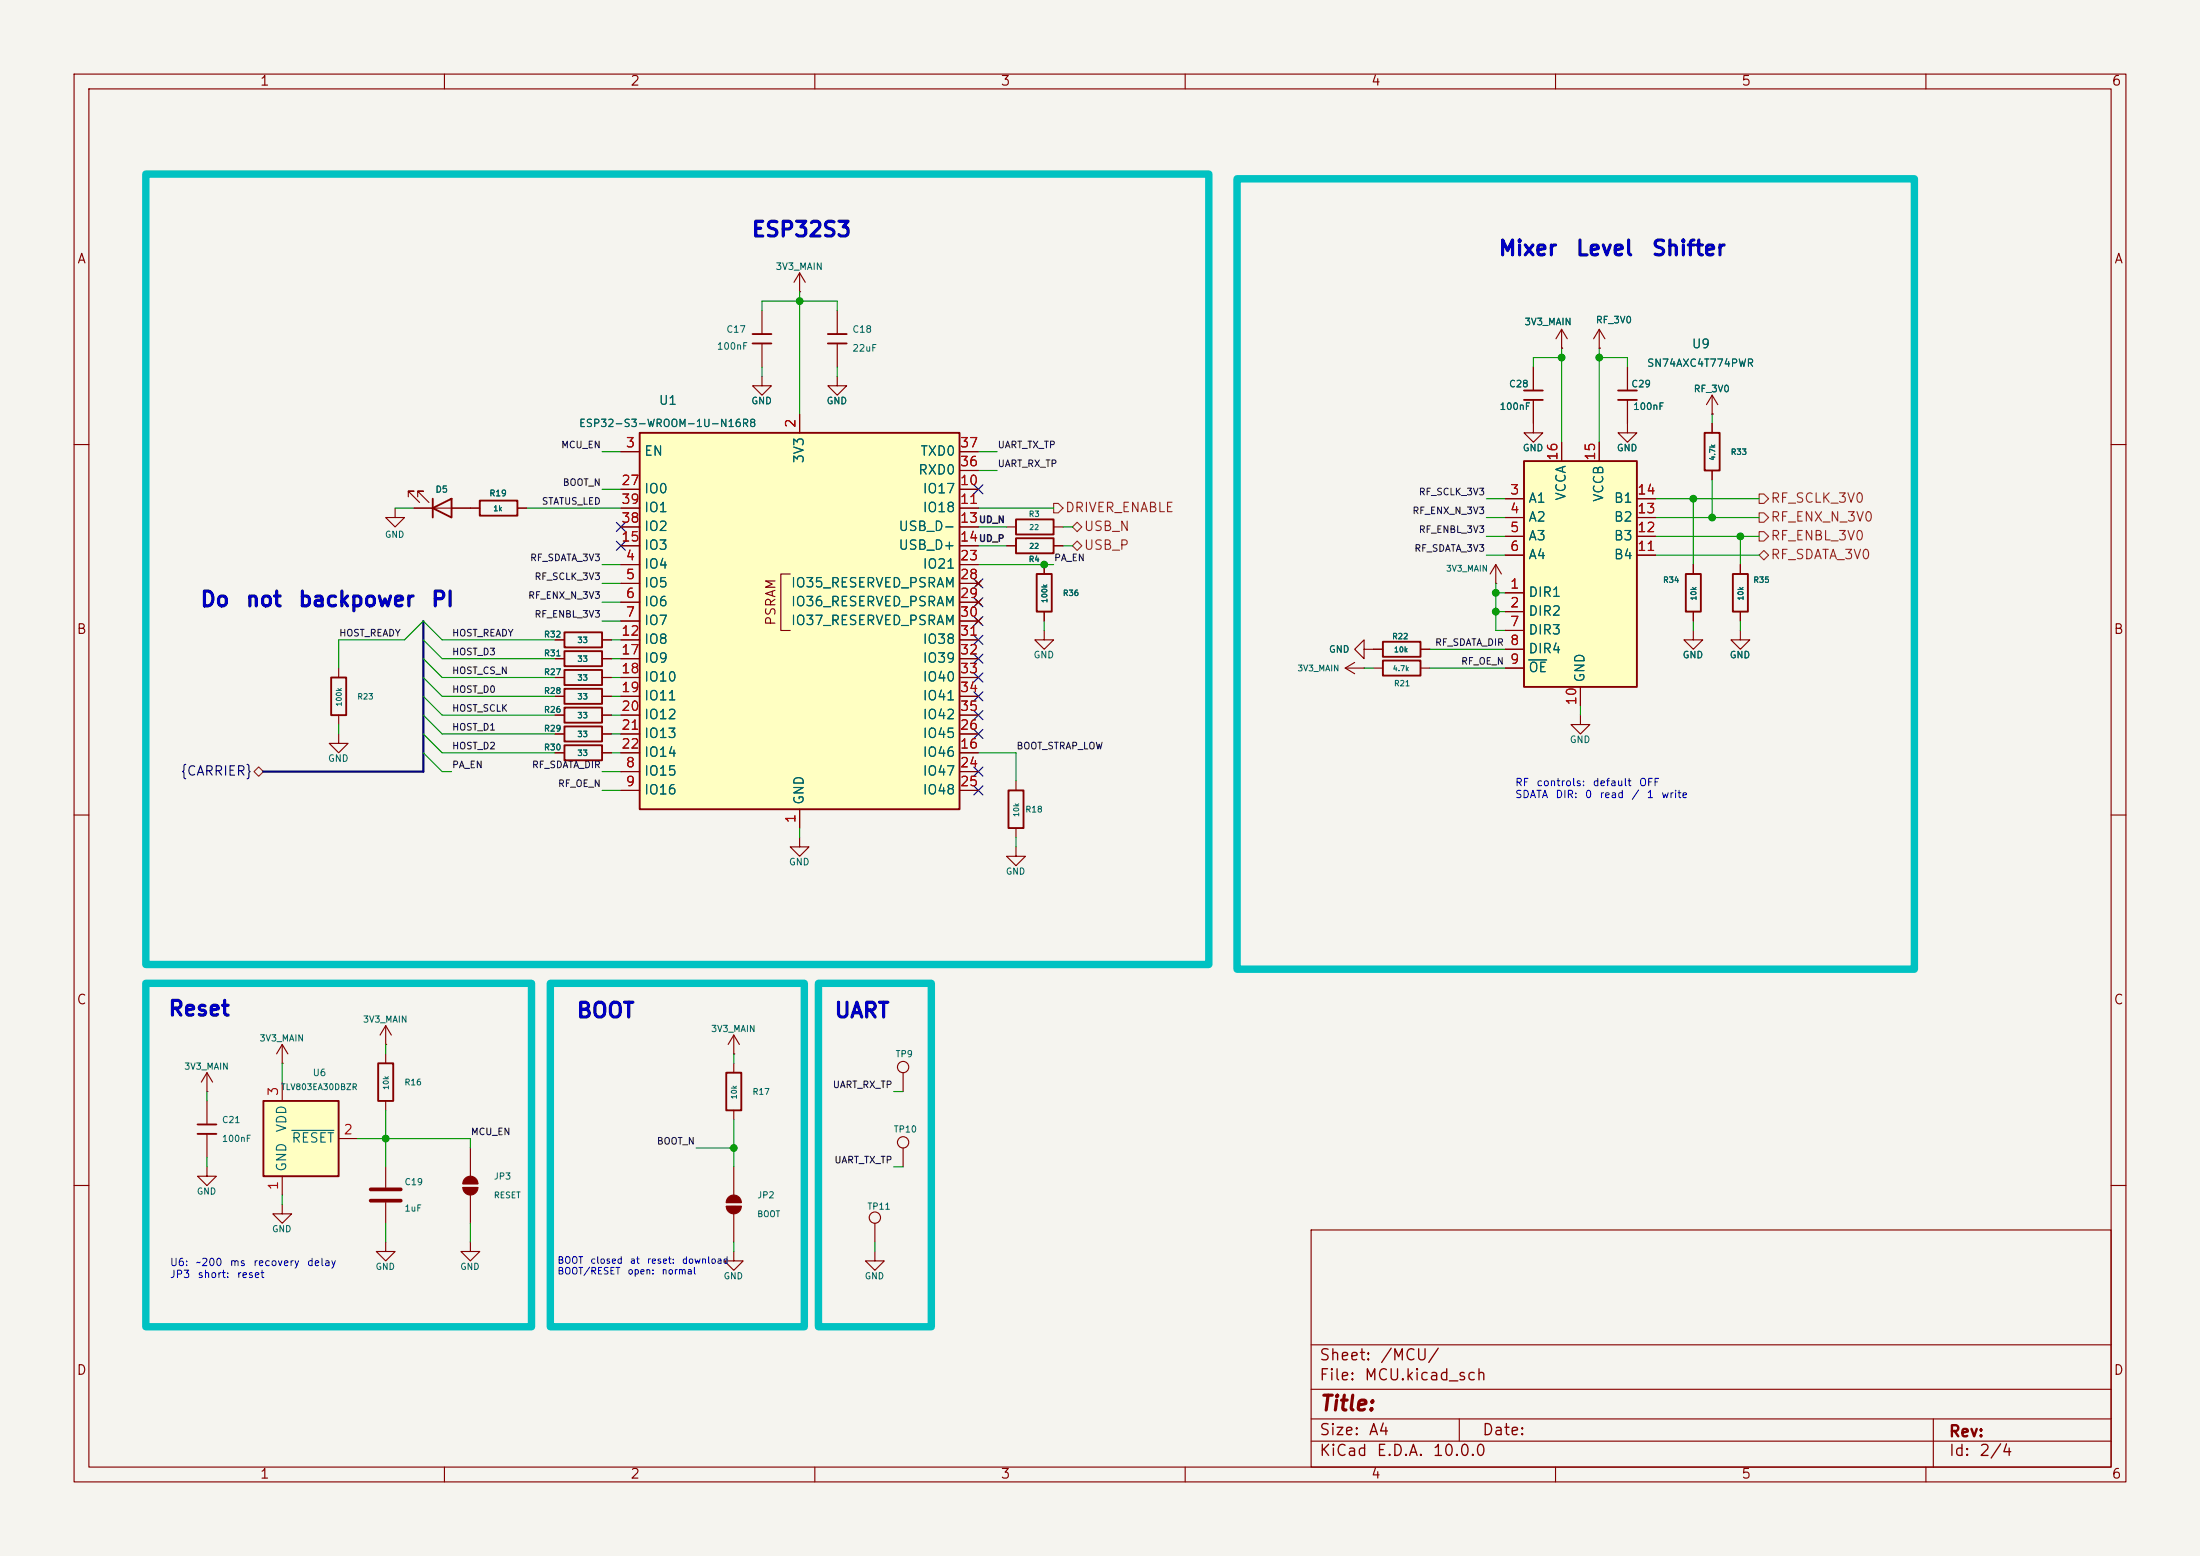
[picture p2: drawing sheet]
<svg xmlns="http://www.w3.org/2000/svg" width="297mm" height="210mm" viewBox="0 0 297 210" stroke-linecap="round" stroke-linejoin="round" font-family="sans-serif">
<path d="M0 0h297v210h-297z" fill="#f5f4ef" stroke="#f5f4ef" stroke-width=".14"/>
<g fill="none" stroke="#840000" stroke-width=".15">
<path d="M10 10h277v190h-277zM12 12h273v186h-273zM60 10v2M110 10v2M160 10v2M210 10v2M260 10v2M107.9 39.4h.1M107.9 36.8l-.7 1.3M107.9 36.8l.8 1.3M107.9 36.8v2.6M219.7 57.2v1.2h1.3l-1.3 1.3-1.3-1.3h1.3"/>
<path d="M231.1 55.9h.1M231.1 53.3l-.7 1.3M231.1 53.3l.8 1.3M231.1 53.3v2.6M10 60h2M135.9 73.7h1.3M141 76.2v1.3M142.2 73.7h1.3M285 60h2M74.9 94h1.3M74.9 96.5h1.3M74.9 99.1h1.3"/>
<path d="M74.9 88.9h1.3M74.9 86.4h1.3M74.9 91.4h1.3M81.3 94h1.2M81.3 96.5h1.2M81.3 99.1h1.2M81.3 88.9h1.2M81.3 86.4h1.2M81.3 91.4h1.2M141 85.1v1.3h1.2l-1.2 1.2-1.3-1.2h1.3M141 82.6v1.2M10 110h2"/>
<path d="M74.9 101.6h1.3M81.3 101.6h1.2M107.9 113v1.3h1.3l-1.3 1.3-1.2-1.3h1.2M137.2 114.3v1.3h1.2l-1.2 1.2-1.3-1.2h1.3M137.2 105.4v1.3M137.2 111.8v1.2M285 110h2M52.1 138.4l-.8 1.3M52.1 138.4l.7 1.3M52.1 138.4v2.6M99.1 139.7l-.8 1.3M99.1 139.7l.7 1.3"/>
<path d="M99.1 139.7v2.5M27.9 147.3h.1M27.9 144.8v2.5M27.9 148.6v3.2M27.9 153v3.2M27.9 144.8l-.7 1.3M27.9 144.8l.8 1.3M38.1 143.5h.1M38.1 141l-.8 1.2M38.1 141l.8 1.2M38.1 141v2.5M52.1 141h.1"/>
<path d="M52.1 142.2v1.3M52.1 148.6v1.3M62.5 159.8h2M63.5 154.9v3.9M99.1 142.2h.1M10 160h2M62.5 160.3h2M63.5 161.3v3.8M118.1 168.9v1.3h1.3l-1.3 1.3-1.3-1.3h1.3M118.1 165.1v2.5M177 166h108v32h-108zM285 160h2"/>
<path d="M60 198v2M110 198v2M160 198v2M177 194.5h108M177 191.5h108M177 187.5h108M177 181.5h108M197 191.5v3M210 198v2M260 198v2M261 191.5v6.5"/>
<circle cx="118.1" cy="164.3" r=".76"/>
</g>
<g fill="none" stroke="#840000" stroke-width=".25">
<path d="M137.2 72.6h5v2.1h-5zM140 77.5h2v5.1h-2zM76.2 93h5.1v2h-5.1zM76.2 95.5h5.1v2h-5.1zM76.2 98h5.1v2.1h-5.1zM76.2 87.9h5.1v2h-5.1zM76.2 85.3h5.1v2.1h-5.1zM76.2 90.4h5.1v2.1h-5.1zM76.2 100.6h5.1v2h-5.1zM136.1 106.7h2.1v5.1h-2.1zM26.7 151.8h2.5M26.7 153h2.5"/>
<path d="M51.1 143.5h2v5.1h-2z"/>
</g>
<g fill="#840000" stroke="#840000" stroke-width=".15">
<path d="M62.8 159.1a1.02 1.02 0 0 1 1.1-.3 1.02 1.02 0 0 1 .6 1h-2l.1-.5z"/>
<path d="M62.5 160.3h2a1.02 1.02 0 0 1-1 1 1.02 1.02 0 0 1-1-1z"/>
</g>
<path d="M35.6 148.6h10.1v10.2h-10.1z" fill="#ffffc2"/>
<g fill="none" stroke="#840000" stroke-width=".25">
<path d="M101.6 45.1h2.5M101.6 46.4h2.5M111.8 45.1h2.5M111.8 46.4h2.5M218.4 52.7h2.6M218.4 54h2.6M230.1 58.4h2.1v5.1h-2.1zM58.4 68.6l2.6-1.3v2.6zM58.4 67.3v2.6M64.8 67.6h5v2h-5zM137.2 70.1h5v2h-5zM227.6 77.5h2v5.1h-2z"/>
<path d="M233.9 77.5h2.1v5.1h-2.1zM44.7 91.4h2v5.1h-2zM35.6 148.6h10.1v10.2h-10.1zM98 144.8h2.1v5.1h-2.1z"/>
</g>
<g fill="none" stroke="#840000" stroke-width=".15">
<path d="M102.9 41.9v3.2M102.9 46.4v3.1M113 50.8v1.3h1.3l-1.3 1.2-1.2-1.2h1.2M113 41.9v3.2M113 46.4v3.1M219.7 49.5v3.2M219.7 54v3.2M231.1 57.2v1.2M53.3 68.6v1.3h1.3l-1.3 1.2-1.2-1.2h1.2M55.1 67.1v-.8h.8h-.8l1.5 1.5M55.9 68.6h8.9M56.4 67.1v-.8h.7h-.7l1.5 1.5"/>
<path d="M69.8 68.6h1.3M135.9 71.1h1.3M142.2 71.1h1.3M228.6 76.2v1.3M231.1 63.5v1.3M234.9 76.2v1.3M45.7 99.1v1.2h1.3l-1.3 1.3-1.3-1.3h1.3M45.7 90.2v1.2M45.7 96.5v1.3M228.6 85.1v1.3h1.3l-1.3 1.2-1.3-1.2h1.3M228.6 82.6v1.2M234.9 85.1v1.3h1.3l-1.3 1.2-1.2-1.2h1.2"/>
<path d="M234.9 82.6v1.2M27.9 157.5v1.3h1.3l-1.3 1.2-1.2-1.2h1.2M38.1 146.1v2.5M38.1 158.8v2.5M45.7 153.7h2.6M52.1 157.5v2.8M99.1 143.5v1.3M99.1 149.9v1.2M99.1 157.5v3.8M121.9 144.8v2.5M121.9 154.9v2.6M38.1 162.6v1.2h1.3l-1.3 1.3-1.3-1.3h1.3"/>
<path d="M52.1 167.6v1.3h1.2l-1.2 1.3-1.3-1.3h1.3M52.1 162.3v2.8M63.5 167.6v1.3h1.3l-1.3 1.3-1.3-1.3h1.3M98 162.3h2.1M98 162.8h2.1M99.1 168.9v1.3h1.2l-1.2 1.3-1.3-1.3h1.3M99.1 163.8v3.8"/>
<circle cx="121.9" cy="154.2" r=".76"/>
<circle cx="121.9" cy="144" r=".76"/>
</g>
<path d="M39.4 152.6h5.7" fill="none" stroke="#006464" stroke-width=".15"/>
<path d="M50 160.5h4.1M50 162.1h4.1" fill="none" stroke="#840000" stroke-width=".51"/>
<g fill="#840000" stroke="#840000" stroke-width=".15">
<path d="M98.3 161.6a1.02 1.02 0 0 1 1.1-.2 1.02 1.02 0 0 1 .7 .9h-2.1l.1-.4z"/>
<path d="M98 162.8h2.1a1.02 1.02 0 0 1-1 1 1.02 1.02 0 0 1-1.1-1z"/>
</g>
<path d="M86.4 58.4h43.1v50.8h-43.1z" fill="#ffffc2"/>
<path d="M86.4 58.4h43.1v50.8h-43.1zM205.7 52.7h2.6M205.7 54h2.6M186.7 89.2h5.1v2h-5.1zM186.7 86.6h5.1v2h-5.1z" fill="none" stroke="#840000" stroke-width=".25"/>
<g fill="none" stroke="#840000" stroke-width=".15">
<path d="M102.9 50.8v1.3h1.2l-1.2 1.2-1.3-1.2h1.3M107.9 55.9v2.5M207 54v4.4h1.3l-1.3 1.3-1.3-1.3h1.3M207 49.5v3.2M210.8 47h.1M210.8 44.5l-.7 1.2M210.8 44.5l.8 1.2M210.8 44.5v2.5M215.9 47h.1M215.9 44.5l-.8 1.2M215.9 44.5l.8 1.2M215.9 44.5v2.5"/>
<path d="M83.8 61h2.6M83.8 76.2h2.6M83.8 78.7h2.6M83.8 66h2.6M83.8 68.6h2.6M83.8 71.1h2.6M83.8 73.7h2.6M106.7 77.5h-1.3v7.6h1.3M129.5 61h2.6M129.5 76.2h2.6M129.5 78.7h2.6M129.5 66h2.6"/>
<path d="M129.5 68.6h2.6M129.5 71.1h2.6M129.5 73.7h2.6M129.5 63.5h2.6M131.7 78.4l.8 .7M132.5 78.4l-.8 .7M201.9 78.7h.1M201.9 76.2l-.7 1.3M201.9 76.2l.8 1.3M201.9 76.2v2.5M83.8 81.3h2.6M83.8 83.8h2.6"/>
<path d="M83.8 86.4h2.6M83.8 88.9h2.6M83.8 91.4h2.6M83.8 94h2.6M83.8 96.5h2.6M83.8 99.1h2.6M129.5 81.3h2.6M129.5 83.8h2.6M129.5 86.4h2.6M129.5 88.9h2.6M129.5 91.4h2.6M129.5 94h2.6"/>
<path d="M129.5 96.5h2.6M129.5 99.1h2.6M131.7 80.9l.8 .8M131.7 83.4l.8 .8M132.5 80.9l-.8 .8M132.5 83.4l-.8 .8M181.6 90.2l1.3 .7M181.6 90.2h2.5M182.9 89.4l-1.3 .8M184.1 90.2h.1M184.1 87.6v-1.2l-1.2 1.2 1.2 1.3v-1.3h2.6M185.4 90.2h1.3"/>
<path d="M191.8 90.2h1.2M191.8 87.6h1.2M213.4 96.5v1.3h1.2l-1.2 1.3-1.3-1.3h1.3M83.8 104.1h2.6M83.8 106.7h2.6M83.8 101.6h2.6M107.9 109.2v2.6M129.5 104.1h2.6M129.5 106.7h2.6M129.5 101.6h2.6"/>
</g>
<path d="M205.7 62.2h15.3v30.5h-15.3z" fill="#ffffc2"/>
<path d="M205.7 62.2h15.3v30.5h-15.3z" fill="none" stroke="#840000" stroke-width=".25"/>
<g fill="none" stroke="#840000" stroke-width=".15">
<path d="M107.9 55.9v2.5M207 49.5v3.2M207 54v3.2M210.8 47h.1M210.8 59.7v2.5M215.9 47h.1M215.9 59.7v2.5M219.7 49.5v3.2M219.7 54v3.2M231.1 55.9h.1M231.1 57.2v1.2M55.9 68.6h2.5"/>
<path d="M61 68.6h3.8M69.8 68.6h1.3M83.8 73.7h2.6M83.8 61h2.6M83.8 76.2h2.6M83.8 78.7h2.6M83.8 66h2.6M83.8 68.6h2.6M83.8 71.1h2.6M129.5 73.7h2.6M129.5 61h2.6M129.5 76.2h2.6"/>
<path d="M129.5 78.7h2.6M129.5 66h2.6M129.5 68.6h2.6M129.5 71.1h2.6M129.5 63.5h2.6M131.7 78.4l.8 .7M132.5 78.4l-.8 .7M135.9 73.7h1.3M141 76.2v1.3M142.2 73.7h1.3M203.2 67.3h2.5M203.2 69.9h2.5"/>
<path d="M203.2 72.4h2.5M203.2 74.9h2.5M221 67.3h2.5M221 69.9h2.5M221 72.4h2.5M221 74.9h2.5M228.6 76.2v1.3M231.1 63.5v1.3M234.9 76.2v1.3M74.9 86.4h1.3M74.9 88.9h1.3M74.9 91.4h1.3"/>
<path d="M74.9 94h1.3M74.9 96.5h1.3M74.9 99.1h1.3M81.3 86.4h1.2M81.3 88.9h1.2M81.3 91.4h1.2M81.3 94h1.2M81.3 96.5h1.2M81.3 99.1h1.2M83.8 81.3h2.6M83.8 83.8h2.6M83.8 86.4h2.6"/>
<path d="M83.8 88.9h2.6M83.8 91.4h2.6M83.8 94h2.6M83.8 96.5h2.6M83.8 99.1h2.6M129.5 81.3h2.6M129.5 83.8h2.6M129.5 86.4h2.6M129.5 88.9h2.6M129.5 91.4h2.6M129.5 94h2.6M129.5 96.5h2.6"/>
<path d="M129.5 99.1h2.6M131.7 80.9l.8 .8M131.7 83.4l.8 .8M132.5 80.9l-.8 .8M132.5 83.4l-.8 .8M141 82.6v1.2M185.4 87.6h1.3M191.8 87.6h1.2M203.2 80h2.5M203.2 82.6h2.5M203.2 85.1h2.5M203.2 87.6h2.5"/>
<path d="M203.2 90.2h2.5M213.4 92.7v2.6M228.6 82.6v1.2M234.9 82.6v1.2M74.9 101.6h1.3M81.3 101.6h1.2M83.8 104.1h2.6M83.8 106.7h2.6M83.8 101.6h2.6M107.9 109.2v2.6M129.5 104.1h2.6M129.5 106.7h2.6"/>
<path d="M129.5 101.6h2.6"/>
</g>
<path d="M206.4 89.1h2.4" fill="none" stroke="#006464" stroke-width=".15"/>
<path d="M142.2 67.9h.7l.6 .7-.6 .6h-.7zM144.8 71.1l.6-.6 .6 .6-.6 .7zM144.8 73.7l.6-.7 .6 .7-.6 .6zM237.5 71.8h.6l.7 .6-.7 .6h-.6zM237.5 66.7h.6l.7 .6-.7 .6h-.6zM237.5 69.2h.6l.7 .7-.7 .6h-.6zM238.1 74.3l.7 .6-.7 .7-.6-.7zM34.3 104.1l.6-.6 .7 .6-.7 .7z" fill="none" stroke="#725600" stroke-width=".15"/>
<path d="M57.1 83.8v20.3h-21.5" fill="none" stroke="#000084" stroke-width=".3"/>
<g fill="none" stroke="#009600" stroke-width=".15">
<path d="M107.9 39.4v16.5M102.9 41.9v-1.3h10.1v1.3M102.9 49.5v1.3M113 49.5v1.3M210.8 47v12.7M210.8 48.3h-3.8v1.2M215.9 48.3h3.8v1.2M215.9 47v12.7M231.1 55.9v1.3M53.3 68.6h2.6M71.1 68.6h12.7M81.3 76.2h2.5"/>
<path d="M81.3 78.7h2.5M81.3 61h2.5M81.3 66h2.5M132.1 63.5h2.5M132.1 68.6h10.1M132.1 76.2h10.1M132.1 71.1h3.8M132.1 73.7h3.8M132.1 61h2.5M143.5 71.1h1.3M143.5 73.7h1.3M200.7 67.3h2.5"/>
<path d="M200.7 69.9h2.5M200.7 72.4h2.5M200.7 74.9h2.5M201.9 78.7v6.4h1.3M223.5 67.3h14M223.5 69.9h14M223.5 72.4h14M223.5 74.9h14M228.6 67.3v8.9M231.1 64.8v5.1M234.9 72.4v3.8M45.7 97.8v1.3"/>
<path d="M57.1 96.5l2.6 2.6h15.2M57.1 99.1l2.6 2.5h15.2M57.1 94l2.6 2.5h15.2M57.1 86.4l2.6 2.5h15.2M57.1 91.4l2.6 2.6h15.2M57.1 88.9l2.6 2.5h15.2M74.9 86.4h-15.2l-2.6-2.6-2.5 2.6h-8.9v3.8M81.3 81.3h2.5M81.3 83.8h2.5M82.5 99.1h1.3M82.5 96.5h1.3M82.5 88.9h1.3"/>
<path d="M82.5 86.4h1.3M82.5 94h1.3M82.5 91.4h1.3M141 83.8v1.3M184.1 90.2h1.3M193 87.6h10.2M193 90.2h10.2M201.9 82.6h1.3M201.9 80h1.3M213.4 95.3v1.2M228.6 83.8v1.3M234.9 83.8v1.3"/>
<path d="M57.1 101.6l2.6 2.5h1.3M81.3 106.7h2.5M81.3 104.1h2.5M82.5 101.6h1.3M107.9 111.8v1.2M132.1 101.6h5.1v3.8M137.2 113v1.3M27.9 147.3v1.3M27.9 156.2v1.3M38.1 143.5v2.6M48.3 153.7h15.2v1.2M52.1 141v1.2"/>
<path d="M52.1 149.9v7.6M94 154.9h5.1M99.1 142.2v1.3M99.1 151.1v6.4M120.6 157.5h1.3M120.6 147.3h1.3M38.1 161.3v1.3M52.1 165.1v2.5M63.5 165.1v2.5M99.1 167.6v1.3M118.1 167.6v1.3"/>
</g>
<g fill="none" stroke="#000084" stroke-width=".15">
<path d="M83.2 73.1l1.2 1.2M83.2 70.5l1.2 1.2M84.4 73.1l-1.2 1.2M84.4 70.5l-1.2 1.2M131.5 65.4l1.2 1.2M131.5 78.1l1.2 1.2M132.7 65.4l-1.2 1.2M132.7 78.1l-1.2 1.2M131.5 98.5l1.2 1.2M131.5 95.9l1.2 1.2M131.5 85.8l1.2 1.2M131.5 90.8l1.2 1.2"/>
<path d="M131.5 80.7l1.2 1.2M131.5 83.2l1.2 1.2M131.5 93.4l1.2 1.2M131.5 88.3l1.2 1.2M132.7 98.5l-1.2 1.2M132.7 95.9l-1.2 1.2M132.7 85.8l-1.2 1.2M132.7 90.8l-1.2 1.2M132.7 80.7l-1.2 1.2M132.7 83.2l-1.2 1.2M132.7 93.4l-1.2 1.2M132.7 88.3l-1.2 1.2"/>
<path d="M131.5 103.5l1.2 1.2M131.5 106.1l1.2 1.2M132.7 103.5l-1.2 1.2M132.7 106.1l-1.2 1.2"/>
</g>
<path d="M19.7 23.5h143.5v106.7h-143.5zM167 24.1h91.4v106.7h-91.4zM19.7 132.7h52.1v46.4h-52.1zM74.3 132.7h34.3v46.4h-34.3zM110.5 132.7h15.2v46.4h-15.2z" fill="none" stroke="#00c2c2" stroke-width="1"/>
<g fill="#009600" stroke="#009600" stroke-width=".14">
<circle cx="107.9" cy="40.6" r=".46"/>
<circle cx="215.9" cy="48.3" r=".46"/>
<circle cx="210.8" cy="48.3" r=".46"/>
<circle cx="201.9" cy="82.6" r=".46"/>
<circle cx="201.9" cy="80" r=".46"/>
<circle cx="141" cy="76.2" r=".46"/>
<circle cx="234.9" cy="72.4" r=".46"/>
<circle cx="228.6" cy="67.3" r=".46"/>
<circle cx="231.1" cy="69.9" r=".46"/>
<circle cx="99.1" cy="154.9" r=".46"/>
<circle cx="52.1" cy="153.7" r=".46"/>
</g>
<g font-size="2" fill="#0000c2">
<text x="101.3" y="32.5">ESP32S3</text>
<text x="202.2" y="35">Mixer</text>
<text x="212.6" y="35">Level</text>
<text x="222.9" y="35">Shifter</text>
<text x="26.9" y="82.4">Do</text>
<text x="33.1" y="82.4">not</text>
<text x="40.1" y="82.4">backpower</text>
<text x="58.1" y="82.4">PI</text>
<text x="22.6" y="137.6">Reset</text>
<text x="77.7" y="137.9">BOOT</text>
<text x="112.5" y="137.9">UART</text>
</g>
<text font-size="2" fill="#840000" x="178" y="190.9">Title:</text>
<g font-size="1.5" fill="#840000">
<text x="178" y="184">Sheet:</text>
<text x="186.2" y="184">/MCU/</text>
<text x="178" y="186.7">File:</text>
<text x="184.1" y="186.7">MCU.kicad_sch</text>
<text x="178" y="196.9">KiCad</text>
<text x="178" y="194.1">Size:</text>
<text x="184.7" y="194.1">A4</text>
<text x="185.7" y="196.9">E.D.A.</text>
<text x="193.3" y="196.9">10.0.0</text>
<text x="200" y="194.1">Date:</text>
<text x="263" y="194.3">Rev:</text>
<text x="263" y="196.9">Id:</text>
<text x="267.1" y="196.9">2/4</text>
</g>
<g font-size="1.3" fill="#840000">
<text x="35" y="11.9">1</text>
<text x="85" y="11.9">2</text>
<text x="135" y="11.9">3</text>
<text x="185" y="11.9">4</text>
<text x="235" y="11.9">5</text>
<text x="285" y="11.9">6</text>
<text x="10.3" y="35.9">A</text>
<text x="285.3" y="35.9">A</text>
<text x="10.3" y="85.9">B</text>
<text x="105" y="84.5" transform="rotate(-90 105 84.5)">PSRAM</text>
<text x="285.3" y="85.9">B</text>
<text x="10.3" y="135.9">C</text>
<text x="285.3" y="135.9">C</text>
<text x="10.3" y="185.9">D</text>
<text x="285.3" y="185.9">D</text>
<text x="35" y="199.9">1</text>
<text x="85" y="199.9">2</text>
<text x="135" y="199.9">3</text>
<text x="185" y="199.9">4</text>
<text x="235" y="199.9">5</text>
<text x="285" y="199.9">6</text>
</g>
<g font-size="1.3" fill="#a90000">
<text x="107.7" y="57.9" transform="rotate(-90 107.7 57.9)">2</text>
<text x="83.8" y="65.8">27</text>
<text x="84.4" y="60.7">3</text>
<text x="129.5" y="65.8">10</text>
<text x="129.5" y="63.2">36</text>
<text x="129.5" y="60.7">37</text>
<text x="210.6" y="62.3" transform="rotate(-90 210.6 62.3)">16</text>
<text x="215.6" y="62.3" transform="rotate(-90 215.6 62.3)">15</text>
<text x="83.8" y="70.9">38</text>
<text x="83.8" y="68.3">39</text>
<text x="129.5" y="68.3">11</text>
<text x="129.5" y="70.9">13</text>
<text x="203.8" y="67.1">3</text>
<text x="203.8" y="69.6">4</text>
<text x="220.9" y="69.6">13</text>
<text x="220.9" y="67.1">14</text>
<text x="83.8" y="73.4">15</text>
<text x="84.4" y="75.9">4</text>
<text x="129.5" y="73.4">14</text>
<text x="129.5" y="75.9">23</text>
<text x="203.8" y="72.1">5</text>
<text x="203.8" y="74.7">6</text>
<text x="220.9" y="74.7">11</text>
<text x="220.9" y="72.1">12</text>
<text x="84.4" y="78.5">5</text>
<text x="84.4" y="81">6</text>
<text x="84.4" y="83.6">7</text>
<text x="129.5" y="78.5">28</text>
<text x="129.5" y="81">29</text>
<text x="129.5" y="83.6">30</text>
<text x="203.8" y="79.8">1</text>
<text x="203.8" y="82.3">2</text>
<text x="83.8" y="86.1">12</text>
<text x="83.8" y="88.6">17</text>
<text x="129.5" y="86.1">31</text>
<text x="129.5" y="88.6">32</text>
<text x="203.8" y="84.8">7</text>
<text x="203.8" y="87.4">8</text>
<text x="203.8" y="89.9">9</text>
<text x="83.8" y="91.2">18</text>
<text x="83.8" y="93.7">19</text>
<text x="129.5" y="91.2">33</text>
<text x="129.5" y="93.7">34</text>
<text x="213.1" y="95.3" transform="rotate(-90 213.1 95.3)">10</text>
<text x="83.8" y="96.3">20</text>
<text x="83.8" y="98.8">21</text>
<text x="83.8" y="101.3">22</text>
<text x="129.5" y="101.3">16</text>
<text x="129.5" y="98.8">26</text>
<text x="129.5" y="96.3">35</text>
<text x="84.4" y="103.9">8</text>
<text x="84.4" y="106.4">9</text>
<text x="129.5" y="103.9">24</text>
<text x="129.5" y="106.4">25</text>
<text x="107.7" y="111.2" transform="rotate(-90 107.7 111.2)">1</text>
<text x="37.8" y="148" transform="rotate(-90 37.8 148)">3</text>
<text x="46.3" y="153.4">2</text>
<text x="37.8" y="160.7" transform="rotate(-90 37.8 160.7)">1</text>
</g>
<g font-size="1.3" fill="#006464">
<text x="86.9" y="61.8">EN</text>
<text x="108.8" y="62.6" transform="rotate(-90 108.8 62.6)">3V3</text>
<text x="123.9" y="64.4">RXD0</text>
<text x="124.2" y="61.8">TXD0</text>
<text x="86.9" y="66.9">IO0</text>
<text x="86.9" y="72">IO2</text>
<text x="86.9" y="69.4">IO1</text>
<text x="121.2" y="72">USB_D-</text>
<text x="124.5" y="66.9">IO17</text>
<text x="124.5" y="69.4">IO18</text>
<text x="206.2" y="68.2">A1</text>
<text x="206.2" y="70.7">A2</text>
<text x="211.7" y="67.7" transform="rotate(-90 211.7 67.7)">VCCA</text>
<text x="216.8" y="67.8" transform="rotate(-90 216.8 67.8)">VCCB</text>
<text x="217.8" y="70.7">B2</text>
<text x="217.8" y="68.2">B1</text>
<text x="86.9" y="77.1">IO4</text>
<text x="86.9" y="74.5">IO3</text>
<text x="121.2" y="74.5">USB_D+</text>
<text x="124.5" y="77.1">IO21</text>
<text x="206.2" y="73.3">A3</text>
<text x="206.2" y="75.8">A4</text>
<text x="217.8" y="75.8">B4</text>
<text x="217.8" y="73.3">B3</text>
<text x="86.9" y="79.6">IO5</text>
<text x="86.9" y="82.1">IO6</text>
<text x="106.7" y="79.6">IO35_RESERVED_PSRAM</text>
<text x="106.7" y="82.1">IO36_RESERVED_PSRAM</text>
<text x="206.2" y="80.9">DIR1</text>
<text x="206.2" y="83.4">DIR2</text>
<text x="86.9" y="84.7">IO7</text>
<text x="86.9" y="87.2">IO8</text>
<text x="86.9" y="89.8">IO9</text>
<text x="106.7" y="84.7">IO37_RESERVED_PSRAM</text>
<text x="124.5" y="87.2">IO38</text>
<text x="124.5" y="89.8">IO39</text>
<text x="206.2" y="86">DIR3</text>
<text x="206.2" y="88.5">DIR4</text>
<text x="86.9" y="92.3">IO10</text>
<text x="86.9" y="94.8">IO11</text>
<text x="124.5" y="92.3">IO40</text>
<text x="124.5" y="94.8">IO41</text>
<text x="206.2" y="91">OE</text>
<text x="214.2" y="92.2" transform="rotate(-90 214.2 92.2)">GND</text>
<text x="86.9" y="97.4">IO12</text>
<text x="86.9" y="99.9">IO13</text>
<text x="124.5" y="99.9">IO45</text>
<text x="124.5" y="97.4">IO42</text>
<text x="86.9" y="105">IO15</text>
<text x="86.9" y="107.5">IO16</text>
<text x="86.9" y="102.5">IO14</text>
<text x="124.5" y="102.5">IO46</text>
<text x="124.5" y="105">IO47</text>
<text x="124.5" y="107.5">IO48</text>
<text x="108.8" y="108.7" transform="rotate(-90 108.8 108.7)">GND</text>
<text x="39" y="152.9" transform="rotate(-90 39 152.9)">VDD</text>
<text x="39.3" y="154.5">RESET</text>
<text x="39" y="158.2" transform="rotate(-90 39 158.2)">GND</text>
</g>
<g font-size="1.3" fill="#725600">
<text x="143.7" y="69.4">DRIVER_ENABLE</text>
<text x="146.2" y="72">USB_N</text>
<text x="239" y="68.2">RF_SCLK_3V0</text>
<text x="239" y="70.7">RF_ENX_N_3V0</text>
<text x="146.2" y="74.5">USB_P</text>
<text x="239" y="73.3">RF_ENBL_3V0</text>
<text x="239" y="75.8">RF_SDATA_3V0</text>
</g>
<text font-size="1.3" fill="#000084" x="24.3" y="105">{CARRIER}</text>
<g font-size="1.2" fill="#006464">
<text x="228.3" y="47.3">U9</text>
<text x="88.9" y="54.9">U1</text>
</g>
<g font-size="1" fill="#006464">
<text x="222.3" y="49.8">SN74AXC4T774PWR</text>
<text x="78.1" y="57.9">ESP32-S3-WROOM-1U-N16R8</text>
</g>
<g font-size="1" fill="#0000c2">
<text x="204.5" y="106.4">RF</text>
<text x="204.5" y="108">SDATA</text>
<text x="207.3" y="106.4">controls:</text>
<text x="209.9" y="108">DIR:</text>
<text x="213.9" y="108">0</text>
<text x="214.9" y="106.4">default</text>
<text x="215.9" y="108">read</text>
<text x="220.2" y="108">/</text>
<text x="221.2" y="106.4">OFF</text>
<text x="222.2" y="108">1</text>
<text x="224.2" y="108">write</text>
<text x="22.9" y="171.1">U6:</text>
<text x="22.9" y="172.7">JP3</text>
<text x="26.4" y="171.1">~200</text>
<text x="26.6" y="172.7">short:</text>
<text x="30.9" y="171.1">ms</text>
<text x="31.9" y="172.7">reset</text>
<text x="34.1" y="171.1">recovery</text>
<text x="41.4" y="171.1">delay</text>
</g>
<g font-size=".9" fill="#006464">
<text x="104.6" y="36.6">3V3_MAIN</text>
<text x="96.7" y="47.4">100nF</text>
<text x="98" y="45.1">C17</text>
<text x="115" y="47.7">22uF</text>
<text x="115" y="45.1">C18</text>
<text x="205.7" y="44.1">3V3_MAIN</text>
<text x="215.4" y="43.9">RF_3V0</text>
<text x="203.6" y="52.5">C28</text>
<text x="220.2" y="52.5">C29</text>
<text x="228.6" y="53.2">RF_3V0</text>
<text x="101.4" y="54.8">GND</text>
<text x="111.5" y="54.8">GND</text>
<text x="202.4" y="55.5">100nF</text>
<text x="220.4" y="55.5">100nF</text>
<text x="205.5" y="61.1">GND</text>
<text x="218.2" y="61.1">GND</text>
<text x="58.7" y="66.7">D5</text>
<text x="51.9" y="72.8">GND</text>
<text x="139.5" y="89.1">GND</text>
<text x="179.3" y="88.3">GND</text>
<text x="227.1" y="89.1">GND</text>
<text x="233.4" y="89.1">GND</text>
<text x="211.8" y="100.5">GND</text>
<text x="44.2" y="103">GND</text>
<text x="106.4" y="117">GND</text>
<text x="135.7" y="118.3">GND</text>
<text x="35" y="140.8">3V3_MAIN</text>
<text x="48.9" y="138.2">3V3_MAIN</text>
<text x="95.9" y="139.5">3V3_MAIN</text>
<text x="120.8" y="142.9">TP9</text>
<text x="24.8" y="144.6">3V3_MAIN</text>
<text x="42.1" y="145.5">U6</text>
<text x="29.9" y="154.3">100nF</text>
<text x="29.9" y="151.8">C21</text>
<text x="120.6" y="153.1">TP10</text>
<text x="26.5" y="161.4">GND</text>
<text x="54.5" y="160.2">C19</text>
<text x="66.6" y="159.4">JP3</text>
<text x="102.2" y="161.9">JP2</text>
<text x="36.7" y="166.5">GND</text>
<text x="54.5" y="163.7">1uF</text>
<text x="117" y="163.5">TP11</text>
<text x="50.6" y="171.6">GND</text>
<text x="62.1" y="171.6">GND</text>
<text x="97.6" y="172.9">GND</text>
<text x="116.7" y="172.9">GND</text>
</g>
<g font-size=".9" fill="#0f0f0f">
<text x="75.7" y="60.7">MCU_EN</text>
<text x="75.9" y="65.8">BOOT_N</text>
<text x="134.6" y="63.3">UART_RX_TP</text>
<text x="134.6" y="60.7">UART_TX_TP</text>
<text x="73.1" y="68.3">STATUS_LED</text>
<text x="132.1" y="70.8">UD_N</text>
<text x="190.6" y="69.6">RF_ENX_N_3V3</text>
<text x="191.5" y="67.1">RF_SCLK_3V3</text>
<text x="71.5" y="76">RF_SDATA_3V3</text>
<text x="132.1" y="73.3">UD_P</text>
<text x="142.2" y="76">PA_EN</text>
<text x="190.9" y="74.7">RF_SDATA_3V3</text>
<text x="191.5" y="72.1">RF_ENBL_3V3</text>
<text x="71.2" y="81">RF_ENX_N_3V3</text>
<text x="72.1" y="83.6">RF_ENBL_3V3</text>
<text x="72.1" y="78.5">RF_SCLK_3V3</text>
<text x="45.7" y="86.1">HOST_READY</text>
<text x="61" y="88.7">HOST_D3</text>
<text x="61" y="86.1">HOST_READY</text>
<text x="193.7" y="87.4">RF_SDATA_DIR</text>
<text x="197.2" y="89.9">RF_OE_N</text>
<text x="61" y="93.7">HOST_D0</text>
<text x="61" y="91.2">HOST_CS_N</text>
<text x="61" y="96.3">HOST_SCLK</text>
<text x="61" y="101.4">HOST_D2</text>
<text x="61" y="98.8">HOST_D1</text>
<text x="137.2" y="101.4">BOOT_STRAP_LOW</text>
<text x="61" y="103.9">PA_EN</text>
<text x="71.7" y="103.9">RF_SDATA_DIR</text>
<text x="75.3" y="106.4">RF_OE_N</text>
<text x="112.4" y="147.1">UART_RX_TP</text>
<text x="63.5" y="153.4">MCU_EN</text>
<text x="88.6" y="154.7">BOOT_N</text>
<text x="112.6" y="157.2">UART_TX_TP</text>
</g>
<g font-size=".9" fill="#0000c2">
<text x="75.2" y="170.8">BOOT</text>
<text x="75.2" y="172.2">BOOT/RESET</text>
<text x="79.6" y="170.8">closed</text>
<text x="84.6" y="172.2">open:</text>
<text x="85" y="170.8">at</text>
<text x="87.2" y="170.8">reset:</text>
<text x="89.2" y="172.2">normal</text>
<text x="92" y="170.8">download</text>
</g>
<g font-size=".8" fill="#006464">
<text x="233.6" y="61.6">R33</text>
<text x="66" y="67.2">R19</text>
<text x="138.8" y="69.9">R3</text>
<text x="138.8" y="76">R4</text>
<text x="195.2" y="77.3">3V3_MAIN</text>
<text x="143.4" y="80.6">R36</text>
<text x="224.4" y="78.8">R34</text>
<text x="236.6" y="78.8">R35</text>
<text x="73.4" y="88.8">R31</text>
<text x="73.4" y="86.2">R32</text>
<text x="77.9" y="89.5">33</text>
<text x="77.9" y="87">33</text>
<text x="187.9" y="86.5">R22</text>
<text x="48.2" y="94.6">R23</text>
<text x="73.4" y="93.8">R28</text>
<text x="73.4" y="91.3">R27</text>
<text x="77.9" y="94.6">33</text>
<text x="77.9" y="92">33</text>
<text x="175.1" y="90.8">3V3_MAIN</text>
<text x="188.1" y="92.8">R21</text>
<text x="73.4" y="96.4">R26</text>
<text x="73.4" y="98.9">R29</text>
<text x="73.4" y="101.5">R30</text>
<text x="77.9" y="97.1">33</text>
<text x="77.9" y="99.7">33</text>
<text x="77.9" y="102.2">33</text>
<text x="138.4" y="109.8">R18</text>
<text x="37.9" y="147.3">TLV803EA30DBZR</text>
<text x="54.5" y="146.7">R16</text>
<text x="101.5" y="147.9">R17</text>
<text x="66.6" y="161.9">RESET</text>
<text x="102.2" y="164.5">BOOT</text>
</g>
<g font-size=".7" fill="#006464">
<text x="231.7" y="62.2" transform="rotate(-90 231.7 62.2)">4.7k</text>
<text x="66.5" y="69.2">1k</text>
<text x="138.9" y="71.7">22</text>
<text x="138.9" y="74.2">22</text>
<text x="141.5" y="81.5" transform="rotate(-90 141.5 81.5)">100k</text>
<text x="229.2" y="81.1" transform="rotate(-90 229.2 81.1)">10k</text>
<text x="235.5" y="81.1" transform="rotate(-90 235.5 81.1)">10k</text>
<text x="188.1" y="88.2">10k</text>
<text x="46.3" y="95.4" transform="rotate(-90 46.3 95.4)">100k</text>
<text x="188" y="90.7">4.7k</text>
<text x="137.7" y="110.3" transform="rotate(-90 137.7 110.3)">10k</text>
<text x="52.6" y="147.2" transform="rotate(-90 52.6 147.2)">10k</text>
<text x="99.6" y="148.4" transform="rotate(-90 99.6 148.4)">10k</text>
</g>
</svg>
